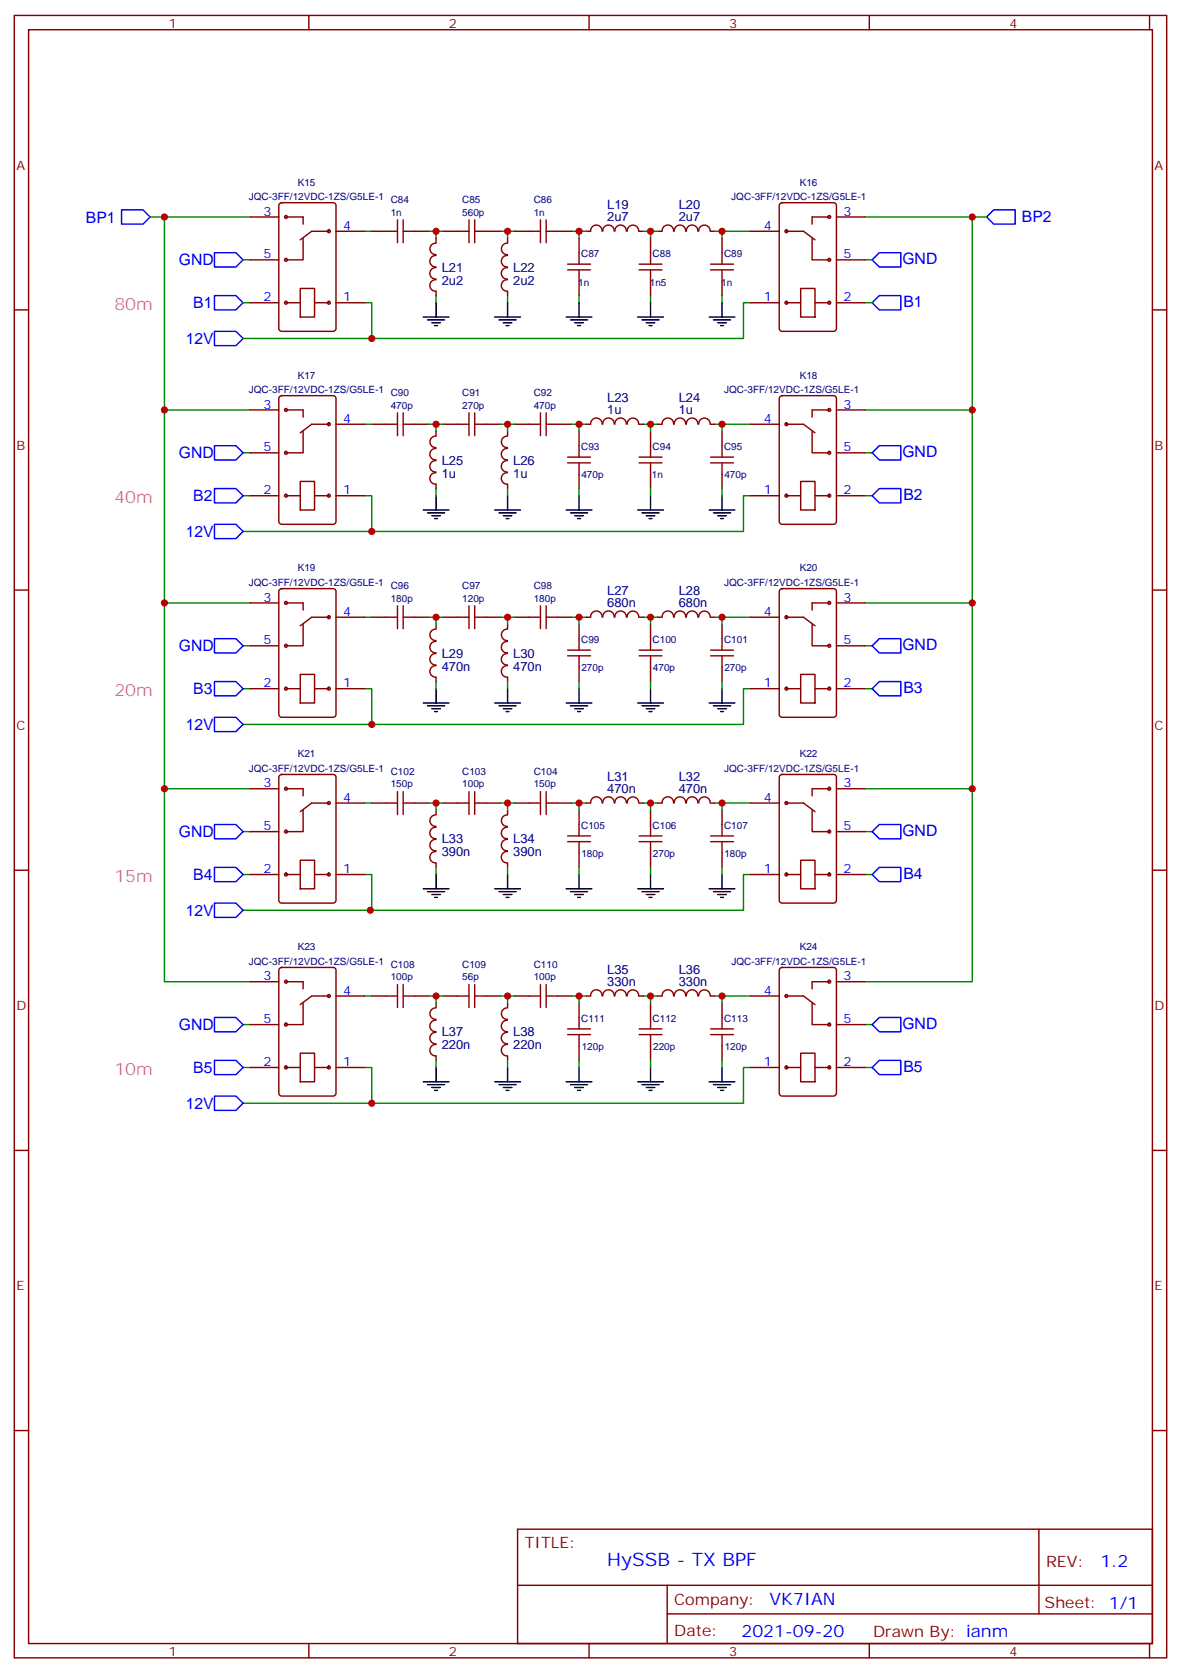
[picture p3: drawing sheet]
<svg xmlns="http://www.w3.org/2000/svg" width="291mm" height="413mm" viewBox="0 0 291 413" stroke-linecap="round" stroke-linejoin="round" font-family="sans-serif">
<g fill="none" stroke="#870000" stroke-width=".35">
<path d="M3.5 3.8h284.4v405.4h-284.4zM7.1 7.3h277.2v398.3h-277.2zM76.2 3.8v3.5M145.3 3.8v3.5M214.5 3.8v3.5M283.6 3.8v3.5M61.7 53.6h7.1M69 50.2l.5-.2h12.7a.71 .71 0 0 1 .7 .7v30.4a.76 .76 0 0 1-.7 .7h-12.7a.76 .76 0 0 1-.7-.7v-30.4zM70.6 53.6h4.2v1.7M74.8 58.8v5.3h-4.2M81.1 57.1h-4.2l-2.8 2.1M82.9 57.1h7.1"/>
<path d="M91.7 57.1h3.5M102.3 57.1h3.5M107.6 58.8v1.1M109.4 57.1h3.5M119.9 57.1h3.6M125.2 58.8v1.1M127 57.1h3.5M137.6 57.1h3.5M142.9 58.8v3.6M144.6 57.1h1.1M145.7 57.1a1.41 1.41 0 0 1 1.4-1.6 1.41 1.41 0 0 1 1.4 1.6M148.7 57.1a1.41 1.41 0 0 1 1.4-1.6 1.41 1.41 0 0 1 1.4 1.6"/>
<path d="M151.7 57.1a1.41 1.41 0 0 1 1.4-1.6 1.41 1.41 0 0 1 1.4 1.6M154.8 57.1a1.41 1.41 0 0 1 1.4-1.5 1.41 1.41 0 0 1 1.4 1.5M157.7 57.1h1M160.5 58.8v3.6M162.3 57.1h1M163.4 57.1a1.41 1.41 0 0 1 1.4-1.6 1.41 1.41 0 0 1 1.4 1.6M166.4 57.1a1.41 1.41 0 0 1 1.4-1.6 1.41 1.41 0 0 1 1.4 1.6M169.4 57.1a1.41 1.41 0 0 1 1.4-1.6 1.41 1.41 0 0 1 1.4 1.6M172.4 57.1a1.41 1.41 0 0 1 1.4-1.5 1.41 1.41 0 0 1 1.4 1.5M175.3 57.1h1.1M178.2 58.8v3.6M185.2 57.1h7.1"/>
<path d="M192.5 50.2l.5-.2h12.7a.71 .71 0 0 1 .7 .7v30.4a.76 .76 0 0 1-.7 .7h-12.7a.76 .76 0 0 1-.7-.7v-30.4zM194 57.1h4.3l2.8 2.1M200.4 58.8v5.3h4.2M204.6 53.6h-4.2v1.7M206.4 53.6h7M3.5 76.5h3.6M61.7 74.7h7.1M61.7 64.1h7.1M70.6 74.7h3.5M74.1 71.2h3.5v7h-3.5zM77.6 74.7h3.5M82.9 74.7h7.1"/>
<path d="M107.6 66.1a1.41 1.41 0 0 0-1.5 1.4 1.41 1.41 0 0 0 1.5 1.4M107.6 63.1a1.41 1.41 0 0 0-1.5 1.4 1.41 1.41 0 0 0 1.5 1.4M107.6 69a1.41 1.41 0 0 0-1.5 1.4 1.41 1.41 0 0 0 1.5 1.5M107.6 60a1.41 1.41 0 0 0-1.5 1.4 1.41 1.41 0 0 0 1.5 1.4M107.6 71.9v1.1M125.2 66.1a1.41 1.41 0 0 0-1.5 1.4 1.41 1.41 0 0 0 1.5 1.4M125.2 63.1a1.41 1.41 0 0 0-1.5 1.4 1.41 1.41 0 0 0 1.5 1.4M125.2 69a1.41 1.41 0 0 0-1.5 1.4 1.41 1.41 0 0 0 1.5 1.5M125.2 60a1.41 1.41 0 0 0-1.5 1.4 1.41 1.41 0 0 0 1.5 1.4M125.2 71.9v1.1M142.9 69.4v3.6M160.5 69.4v3.6"/>
<path d="M178.2 69.4v3.6M185.2 74.7h7.1M194 74.7h3.6M197.6 71.2h3.5v7h-3.5zM201.1 74.7h3.5M206.4 74.7h7M206.4 64.1h7M284.3 76.5h3.6M69 97.9l.5-.3h12.7a.71 .71 0 0 1 .7 .8v30.3a.76 .76 0 0 1-.7 .7h-12.7a.76 .76 0 0 1-.7-.7v-30.3zM192.5 97.9l.5-.3h12.7a.71 .71 0 0 1 .7 .8v30.3a.76 .76 0 0 1-.7 .7h-12.7a.76 .76 0 0 1-.7-.7v-30.3zM61.7 101.2h7.1M61.7 111.8h7.1"/>
<path d="M70.6 101.2h4.2v1.7M74.1 118.8h3.5v7.1h-3.5zM74.8 106.5v5.3h-4.2M81.1 104.7h-4.2l-2.8 2.1M82.9 104.7h7.1M91.7 104.7h3.5M102.3 104.7h3.5M107.6 113.7a1.41 1.41 0 0 0-1.5 1.4 1.41 1.41 0 0 0 1.5 1.4M107.6 110.7a1.41 1.41 0 0 0-1.5 1.4 1.41 1.41 0 0 0 1.5 1.4M107.6 116.7a1.41 1.41 0 0 0-1.5 1.4 1.41 1.41 0 0 0 1.5 1.4M107.6 107.6a1.41 1.41 0 0 0-1.5 1.4 1.41 1.41 0 0 0 1.5 1.5M107.6 106.5v1"/>
<path d="M107.6 119.5v1.1M109.4 104.7h3.5M119.9 104.7h3.6M125.2 113.7a1.41 1.41 0 0 0-1.5 1.4 1.41 1.41 0 0 0 1.5 1.4M125.2 110.7a1.41 1.41 0 0 0-1.5 1.4 1.41 1.41 0 0 0 1.5 1.4M125.2 116.7a1.41 1.41 0 0 0-1.5 1.4 1.41 1.41 0 0 0 1.5 1.4M125.2 107.6a1.41 1.41 0 0 0-1.5 1.4 1.41 1.41 0 0 0 1.5 1.5M125.2 106.5v1M125.2 119.5v1.1M127 104.7h3.5M137.6 104.7h3.5M142.9 106.5v3.5"/>
<path d="M142.9 117.1v3.5M144.6 104.7h1.1M145.7 104.7a1.41 1.41 0 0 1 1.4-1.5 1.41 1.41 0 0 1 1.4 1.5M148.7 104.7a1.41 1.41 0 0 1 1.4-1.5 1.41 1.41 0 0 1 1.4 1.5M151.7 104.7a1.41 1.41 0 0 1 1.4-1.5 1.41 1.41 0 0 1 1.4 1.5M154.8 104.7a1.41 1.41 0 0 1 1.4-1.5 1.41 1.41 0 0 1 1.4 1.5M157.7 104.7h1M160.5 106.5v3.5M160.5 117.1v3.5M162.3 104.7h1M163.4 104.7a1.41 1.41 0 0 1 1.4-1.5 1.41 1.41 0 0 1 1.4 1.5M166.4 104.7a1.41 1.41 0 0 1 1.4-1.5 1.41 1.41 0 0 1 1.4 1.5"/>
<path d="M169.4 104.7a1.41 1.41 0 0 1 1.4-1.5 1.41 1.41 0 0 1 1.4 1.5M172.4 104.7a1.41 1.41 0 0 1 1.4-1.5 1.41 1.41 0 0 1 1.4 1.5M175.3 104.7h1.1M178.2 106.5v3.5M178.2 117.1v3.5M185.2 104.7h7.1M194 104.7h4.3l2.8 2.1M197.6 118.8h3.5v7.1h-3.5zM200.4 106.5v5.3h4.2M204.6 101.2h-4.2v1.7M206.4 101.2h7M206.4 111.8h7"/>
<path d="M61.7 122.3h7.1M70.6 122.3h3.5M77.6 122.3h3.5M82.9 122.3h7.1M185.2 122.3h7.1M194 122.3h3.6M201.1 122.3h3.5M206.4 122.3h7M3.5 145.6h3.6M61.7 148.8h7.1M61.7 159.4h7.1M69 145.5l.5-.2h12.7a.71 .71 0 0 1 .7 .7v30.3a.76 .76 0 0 1-.7 .7h-12.7a.76 .76 0 0 1-.7-.7v-30.3z"/>
<path d="M70.6 148.8h4.2v1.8M74.8 154.1v5.3h-4.2M81.1 152.3h-4.2l-2.8 2.1M82.9 152.3h7.1M91.7 152.3h3.5M102.3 152.3h3.5M107.6 158.3a1.41 1.41 0 0 0-1.5 1.4 1.41 1.41 0 0 0 1.5 1.4M107.6 155.3a1.41 1.41 0 0 0-1.5 1.4 1.41 1.41 0 0 0 1.5 1.4M107.6 154.1v1.1M109.4 152.3h3.5M119.9 152.3h3.6M125.2 158.3a1.41 1.41 0 0 0-1.5 1.4 1.41 1.41 0 0 0 1.5 1.4"/>
<path d="M125.2 155.3a1.41 1.41 0 0 0-1.5 1.4 1.41 1.41 0 0 0 1.5 1.4M125.2 154.1v1.1M127 152.3h3.5M137.6 152.3h3.5M142.9 154.1v3.5M144.6 152.3h1.1M145.7 152.3a1.41 1.41 0 0 1 1.4-1.5 1.41 1.41 0 0 1 1.4 1.5M148.7 152.3a1.41 1.41 0 0 1 1.4-1.5 1.41 1.41 0 0 1 1.4 1.5M151.7 152.3a1.41 1.41 0 0 1 1.4-1.5 1.41 1.41 0 0 1 1.4 1.5M154.8 152.3a1.41 1.41 0 0 1 1.4-1.5 1.41 1.41 0 0 1 1.4 1.5M157.7 152.3h1M160.5 154.1v3.5"/>
<path d="M162.3 152.3h1M163.4 152.3a1.41 1.41 0 0 1 1.4-1.5 1.41 1.41 0 0 1 1.4 1.5M166.4 152.3a1.41 1.41 0 0 1 1.4-1.5 1.41 1.41 0 0 1 1.4 1.5M169.4 152.3a1.41 1.41 0 0 1 1.4-1.5 1.41 1.41 0 0 1 1.4 1.5M172.4 152.3a1.41 1.41 0 0 1 1.4-1.5 1.41 1.41 0 0 1 1.4 1.5M175.3 152.3h1.1M178.2 154.1v3.5M185.2 152.3h7.1M192.5 145.5l.5-.2h12.7a.71 .71 0 0 1 .7 .7v30.3a.76 .76 0 0 1-.7 .7h-12.7a.76 .76 0 0 1-.7-.7v-30.3zM194 152.3h4.3l2.8 2.1M200.4 154.1v5.3h4.2M204.6 148.8h-4.2v1.8"/>
<path d="M206.4 148.8h7M206.4 159.4h7M284.3 145.6h3.6M61.7 170h7.1M70.6 170h3.5M74.1 166.4h3.5v7.1h-3.5zM77.6 170h3.5M82.9 170h7.1M107.6 161.3a1.41 1.41 0 0 0-1.5 1.4 1.41 1.41 0 0 0 1.5 1.4M107.6 164.3a1.41 1.41 0 0 0-1.5 1.4 1.41 1.41 0 0 0 1.5 1.4M107.6 167.1v1.1M125.2 161.3a1.41 1.41 0 0 0-1.5 1.4 1.41 1.41 0 0 0 1.5 1.4"/>
<path d="M125.2 164.3a1.41 1.41 0 0 0-1.5 1.4 1.41 1.41 0 0 0 1.5 1.4M125.2 167.1v1.1M142.9 164.7v3.5M160.5 164.7v3.5M178.2 164.7v3.5M185.2 170h7.1M194 170h3.6M197.6 166.4h3.5v7.1h-3.5zM201.1 170h3.5M206.4 170h7M61.7 194.7h7.1M69 191.3l.5-.2h12.7a.71 .71 0 0 1 .7 .7v30.4a.76 .76 0 0 1-.7 .7h-12.7a.76 .76 0 0 1-.7-.7v-30.4z"/>
<path d="M70.6 194.7h4.2v1.7M74.8 200v5.2h-4.2M81.1 198.2h-4.2l-2.8 2.1M82.9 198.2h7.1M91.7 198.2h3.5M102.3 198.2h3.5M107.6 200v1M109.4 198.2h3.5M119.9 198.2h3.6M125.2 200v1M127 198.2h3.5M137.6 198.2h3.5"/>
<path d="M142.9 200v3.5M144.6 198.2h1.1M145.7 198.2a1.41 1.41 0 0 1 1.4-1.5 1.41 1.41 0 0 1 1.4 1.5M148.7 198.2a1.41 1.41 0 0 1 1.4-1.5 1.41 1.41 0 0 1 1.4 1.5M151.7 198.2a1.41 1.41 0 0 1 1.4-1.5 1.41 1.41 0 0 1 1.4 1.5M154.8 198.2a1.41 1.41 0 0 1 1.4-1.5 1.41 1.41 0 0 1 1.4 1.5M157.7 198.2h1M160.5 200v3.5M162.3 198.2h1M163.4 198.2a1.41 1.41 0 0 1 1.4-1.5 1.41 1.41 0 0 1 1.4 1.5M166.4 198.2a1.41 1.41 0 0 1 1.4-1.5 1.41 1.41 0 0 1 1.4 1.5M169.4 198.2a1.41 1.41 0 0 1 1.4-1.5 1.41 1.41 0 0 1 1.4 1.5"/>
<path d="M172.4 198.2a1.41 1.41 0 0 1 1.4-1.5 1.41 1.41 0 0 1 1.4 1.5M175.3 198.2h1.1M178.2 200v3.5M185.2 198.2h7.1M192.5 191.3l.5-.2h12.7a.71 .71 0 0 1 .7 .7v30.4a.76 .76 0 0 1-.7 .7h-12.7a.76 .76 0 0 1-.7-.7v-30.4zM194 198.2h4.3l2.8 2.1M200.4 200v5.2h4.2M204.6 194.7h-4.2v1.7M206.4 194.7h7M3.5 214.8h3.6M61.7 215.8h7.1M61.7 205.2h7.1"/>
<path d="M70.6 215.8h3.5M74.1 212.3h3.5v7.1h-3.5zM77.6 215.8h3.5M82.9 215.8h7.1M107.6 207.2a1.41 1.41 0 0 0-1.5 1.4 1.41 1.41 0 0 0 1.5 1.4M107.6 204.2a1.41 1.41 0 0 0-1.5 1.4 1.41 1.41 0 0 0 1.5 1.4M107.6 210.2a1.41 1.41 0 0 0-1.5 1.4 1.41 1.41 0 0 0 1.5 1.4v1.1M107.6 201.1a1.41 1.41 0 0 0-1.5 1.4 1.41 1.41 0 0 0 1.5 1.4M125.2 207.2a1.41 1.41 0 0 0-1.5 1.4 1.41 1.41 0 0 0 1.5 1.4M125.2 204.2a1.41 1.41 0 0 0-1.5 1.4 1.41 1.41 0 0 0 1.5 1.4M125.2 210.2a1.41 1.41 0 0 0-1.5 1.4 1.41 1.41 0 0 0 1.5 1.4v1.1M125.2 201.1a1.41 1.41 0 0 0-1.5 1.4 1.41 1.41 0 0 0 1.5 1.4"/>
<path d="M142.9 210.5v3.6M160.5 210.5v3.6M178.2 210.5v3.6M185.2 215.8h7.1M194 215.8h3.6M197.6 212.3h3.5v7.1h-3.5zM201.1 215.8h3.5M206.4 215.8h7M206.4 205.2h7M284.3 214.8h3.6M69 239l.5-.2h12.7a.71 .71 0 0 1 .7 .7v30.3a.76 .76 0 0 1-.7 .7h-12.7a.76 .76 0 0 1-.7-.7v-30.3zM192.5 239l.5-.2h12.7a.71 .71 0 0 1 .7 .7v30.3a.76 .76 0 0 1-.7 .7h-12.7a.76 .76 0 0 1-.7-.7v-30.3z"/>
<path d="M61.7 242.3h7.1M61.7 252.9h7.1M70.6 242.3h4.2v1.8M74.1 259.9h3.5v7.1h-3.5zM74.8 247.6v5.3h-4.2M81.1 245.8h-4.2l-2.8 2.1M82.9 245.8h7.1M91.7 245.8h3.5M102.3 245.8h3.5M107.6 254.8a1.41 1.41 0 0 0-1.5 1.4 1.41 1.41 0 0 0 1.5 1.4M107.6 251.8a1.41 1.41 0 0 0-1.5 1.4 1.41 1.41 0 0 0 1.5 1.4M107.6 257.8a1.41 1.41 0 0 0-1.5 1.4 1.41 1.41 0 0 0 1.5 1.4v1.1"/>
<path d="M107.6 248.8a1.41 1.41 0 0 0-1.5 1.4 1.41 1.41 0 0 0 1.5 1.4M107.6 247.6v1M109.4 245.8h3.5M119.9 245.8h3.6M125.2 254.8a1.41 1.41 0 0 0-1.5 1.4 1.41 1.41 0 0 0 1.5 1.4M125.2 251.8a1.41 1.41 0 0 0-1.5 1.4 1.41 1.41 0 0 0 1.5 1.4M125.2 257.8a1.41 1.41 0 0 0-1.5 1.4 1.41 1.41 0 0 0 1.5 1.4v1.1M125.2 248.8a1.41 1.41 0 0 0-1.5 1.4 1.41 1.41 0 0 0 1.5 1.4M125.2 247.6v1M127 245.8h3.5M137.6 245.8h3.5M142.9 247.6v3.5"/>
<path d="M142.9 258.2v3.5M144.6 245.8h1.1M145.7 245.8a1.41 1.41 0 0 1 1.4-1.5 1.41 1.41 0 0 1 1.4 1.5M148.7 245.8a1.41 1.41 0 0 1 1.4-1.5 1.41 1.41 0 0 1 1.4 1.5M151.7 245.8a1.41 1.41 0 0 1 1.4-1.5 1.41 1.41 0 0 1 1.4 1.5M154.8 245.8a1.41 1.41 0 0 1 1.4-1.5 1.41 1.41 0 0 1 1.4 1.5M157.7 245.8h1M160.5 247.6v3.5M160.5 258.2v3.5M162.3 245.8h1M163.4 245.8a1.41 1.41 0 0 1 1.4-1.5 1.41 1.41 0 0 1 1.4 1.5M166.4 245.8a1.41 1.41 0 0 1 1.4-1.5 1.41 1.41 0 0 1 1.4 1.5"/>
<path d="M169.4 245.8a1.41 1.41 0 0 1 1.4-1.5 1.41 1.41 0 0 1 1.4 1.5M172.4 245.8a1.41 1.41 0 0 1 1.4-1.5 1.41 1.41 0 0 1 1.4 1.5M175.3 245.8h1.1M178.2 247.6v3.5M178.2 258.2v3.5M185.2 245.8h7.1M194 245.8h4.3l2.8 2.1M197.6 259.9h3.5v7.1h-3.5zM200.4 247.6v5.3h4.2M204.6 242.3h-4.2v1.8M206.4 242.3h7M206.4 252.9h7"/>
<path d="M61.7 263.5h7.1M70.6 263.5h3.5M77.6 263.5h3.5M82.9 263.5h7.1M185.2 263.5h7.1M194 263.5h3.6M201.1 263.5h3.5M206.4 263.5h7M3.5 283.9h3.6M284.3 283.9h3.6M3.5 353.1h3.6M284.3 353.1h3.6"/>
<path d="M127.7 377.4h156.6v28.2h-156.6zM256.3 377.4v20.9M127.7 391.2h156.5M164.6 398.3h119.6M164.6 391.2v14.2M76.2 405.6v3.6M145.3 405.6v3.6M214.5 405.6v3.6M283.6 405.6v3.6"/>
<circle cx="70.6" cy="53.6" r=".35"/>
<circle cx="81.1" cy="57.1" r=".35"/>
<circle cx="194" cy="57.1" r=".35"/>
<circle cx="204.6" cy="53.6" r=".35"/>
<circle cx="70.6" cy="64.1" r=".35"/>
<circle cx="70.6" cy="74.7" r=".35"/>
<circle cx="81.1" cy="74.7" r=".35"/>
<circle cx="194" cy="74.7" r=".35"/>
<circle cx="204.6" cy="64.1" r=".35"/>
<circle cx="204.6" cy="74.7" r=".35"/>
<circle cx="70.6" cy="101.2" r=".35"/>
<circle cx="70.6" cy="111.8" r=".35"/>
<circle cx="81.1" cy="104.7" r=".35"/>
<circle cx="194" cy="104.7" r=".35"/>
<circle cx="204.6" cy="111.8" r=".35"/>
<circle cx="204.6" cy="101.2" r=".35"/>
<circle cx="70.6" cy="122.3" r=".35"/>
<circle cx="81.1" cy="122.3" r=".35"/>
<circle cx="194" cy="122.3" r=".35"/>
<circle cx="204.6" cy="122.3" r=".35"/>
<circle cx="70.6" cy="148.8" r=".35"/>
<circle cx="70.6" cy="159.4" r=".35"/>
<circle cx="81.1" cy="152.3" r=".35"/>
<circle cx="194" cy="152.3" r=".35"/>
<circle cx="204.6" cy="148.8" r=".35"/>
<circle cx="204.6" cy="159.4" r=".35"/>
<circle cx="70.6" cy="170" r=".35"/>
<circle cx="81.1" cy="170" r=".35"/>
<circle cx="194" cy="170" r=".35"/>
<circle cx="204.6" cy="170" r=".35"/>
<circle cx="70.6" cy="194.7" r=".35"/>
<circle cx="81.1" cy="198.2" r=".35"/>
<circle cx="194" cy="198.2" r=".35"/>
<circle cx="204.6" cy="194.7" r=".35"/>
<circle cx="70.6" cy="205.2" r=".35"/>
<circle cx="70.6" cy="215.8" r=".35"/>
<circle cx="81.1" cy="215.8" r=".35"/>
<circle cx="194" cy="215.8" r=".35"/>
<circle cx="204.6" cy="215.8" r=".35"/>
<circle cx="204.6" cy="205.2" r=".35"/>
<circle cx="70.6" cy="242.3" r=".35"/>
<circle cx="70.6" cy="252.9" r=".35"/>
<circle cx="81.1" cy="245.8" r=".35"/>
<circle cx="194" cy="245.8" r=".35"/>
<circle cx="204.6" cy="252.9" r=".35"/>
<circle cx="204.6" cy="242.3" r=".35"/>
<circle cx="70.6" cy="263.5" r=".35"/>
<circle cx="81.1" cy="263.5" r=".35"/>
<circle cx="194" cy="263.5" r=".35"/>
<circle cx="204.6" cy="263.5" r=".35"/>
</g>
<g fill="none" stroke="#008700" stroke-width=".35">
<path d="M37 53.6h24.7M40.6 53.6v188.7h21.1M90 57.1h1.7M105.8 57.1h1.8v1.7M107.6 57.1h1.8M123.5 57.1h1.7v1.7M125.2 57.1h1.8M141.1 57.1h1.8M144.6 57.1h-1.7v1.7M158.7 57.1h1.8M162.3 57.1h-1.8v1.7M176.4 57.1h1.8v1.7"/>
<path d="M178.2 57.1h7M213.4 53.6h30M239.9 53.6v47.6h-26.5M60 64.1h1.7M60 74.7h1.7M90 74.7h1.7v8.8h-31.7M107.6 73v1.7M125.2 73v1.7M142.9 73v1.7M160.5 73v1.7M178.2 73v1.7M185.2 74.7h-1.8v8.8h-91.7"/>
<path d="M213.4 64.1h1.8M213.4 74.7h1.8M40.6 101.2h21.1M60 111.8h1.7M90 104.7h1.7M105.8 104.7h1.8v1.8M107.6 104.7h1.8M123.5 104.7h1.7v1.8M125.2 104.7h1.8M141.1 104.7h1.8M144.6 104.7h-1.7v1.8M158.7 104.7h1.8"/>
<path d="M162.3 104.7h-1.8v1.8M176.4 104.7h1.8v1.8M178.2 104.7h7M213.4 111.8h1.8M239.9 101.2v141.1h-26.5M60 122.3h1.7M90 122.3h1.7v8.9h-31.7M107.6 120.6v1.7M125.2 120.6v1.7M142.9 120.6v1.7M160.5 120.6v1.7M178.2 120.6v1.7"/>
<path d="M185.2 122.3h-1.8v8.9h-91.7M213.4 122.3h1.8M40.6 148.8h21.1M60 159.4h1.7M90 152.3h1.7M105.8 152.3h1.8v1.8M107.6 152.3h1.8M123.5 152.3h1.7v1.8M125.2 152.3h1.8M141.1 152.3h1.8M144.6 152.3h-1.7v1.8M158.7 152.3h1.8"/>
<path d="M162.3 152.3h-1.8v1.8M176.4 152.3h1.8v1.8M178.2 152.3h7M213.4 159.4h1.8M213.4 148.8h26.5M60 170h1.7M90 170h1.7v8.8h-31.7M107.6 168.2v1.8M125.2 168.2v1.8M142.9 168.2v1.8M160.5 168.2v1.8M178.2 168.2v1.8"/>
<path d="M185.2 170h-1.8v8.8h-91.7M213.4 170h1.8M40.6 194.7h21.1M90 198.2h1.7M105.8 198.2h1.8v1.8M107.6 198.2h1.8M123.5 198.2h1.7v1.8M125.2 198.2h1.8M141.1 198.2h1.8M144.6 198.2h-1.7v1.8M158.7 198.2h1.8M162.3 198.2h-1.8v1.8"/>
<path d="M176.4 198.2h1.8v1.8M178.2 198.2h7M213.4 194.7h26.5M60 205.2h1.7M60 215.8h1.7M90 215.8h1.7v8.8h-31.7M107.6 214.1v1.7M125.2 214.1v1.7M142.9 214.1v1.7M160.5 214.1v1.7M178.2 214.1v1.7M185.2 215.8h-1.8v8.8h-92"/>
<path d="M213.4 205.2h1.8M213.4 215.8h1.8M60 252.9h1.7M90 245.8h1.7M105.8 245.8h1.8v1.8M107.6 245.8h1.8M123.5 245.8h1.7v1.8M125.2 245.8h1.8M141.1 245.8h1.8M144.6 245.8h-1.7v1.8M158.7 245.8h1.8M162.3 245.8h-1.8v1.8"/>
<path d="M176.4 245.8h1.8v1.8M178.2 245.8h7M213.4 252.9h1.8M60 263.5h1.7M90 263.5h1.7v8.8h-31.7M107.6 261.7v1.8M125.2 261.7v1.8M142.9 261.7v1.8M160.5 261.7v1.8M178.2 261.7v1.8M185.2 263.5h-1.8v8.8h-91.7M213.4 263.5h1.8"/>
</g>
<g fill="none" stroke="#00f" stroke-width=".35">
<path d="M30 51.8h5.3l1.7 1.8-1.7 1.7h-5.3zM243.4 53.6l1.8-1.8h5.3v3.5h-5.3zM52.9 73h5.3l1.8 1.7-1.8 1.8h-5.3zM52.9 62.4h5.3l1.8 1.7-1.8 1.8h-5.3zM215.2 74.7l1.8-1.7h5.2v3.5h-5.2zM217 62.4h5.2v3.5h-5.2l-1.8-1.8zM52.9 81.8h5.3l1.8 1.7-1.8 1.8h-5.3zM52.9 110h5.3l1.8 1.8-1.8 1.7h-5.3zM217 110h5.2v3.5h-5.2l-1.8-1.7zM52.9 120.6h5.3l1.8 1.7-1.8 1.8h-5.3zM52.9 129.4h5.3l1.8 1.8-1.8 1.7h-5.3zM215.2 122.3l1.8-1.7h5.2v3.5h-5.2z"/>
<path d="M52.9 157.6h5.3l1.8 1.8-1.8 1.7h-5.3zM215.2 159.4l1.8-1.8h5.2v3.5h-5.2zM52.9 168.2h5.3l1.8 1.8-1.8 1.7h-5.3zM52.9 177h5.3l1.8 1.8-1.8 1.8h-5.3zM215.2 170l1.8-1.8h5.2v3.5h-5.2zM52.9 203.5h5.3l1.8 1.7-1.8 1.8h-5.3zM52.9 214.1h5.3l1.8 1.7-1.8 1.8h-5.3zM215.2 215.8l1.8-1.7h5.2v3.5h-5.2zM215.2 205.2l1.8-1.7h5.2v3.5h-5.2zM52.9 222.9h5.3l1.8 1.7-1.8 1.8h-5.3zM52.9 251.1h5.3l1.8 1.8-1.8 1.7h-5.3zM215.2 252.9l1.8-1.8h5.2v3.5h-5.2z"/>
<path d="M52.9 261.7h5.3l1.8 1.8-1.8 1.7h-5.3zM52.9 270.5h5.3l1.8 1.8-1.8 1.7h-5.3zM217 261.7h5.2v3.5h-5.2l-1.8-1.7z"/>
</g>
<g fill="none" stroke="#a10000" stroke-width=".35">
<path d="M95.2 57.1h2.9M98.1 54.3v5.6M99.5 54.3v5.6M99.5 57.1h2.8M112.9 57.1h2.8M115.7 54.3v5.6M117.1 54.3v5.6M117.1 57.1h2.8M130.5 57.1h2.8M133.3 54.3v5.6M134.8 54.3v5.6M134.8 57.1h2.8"/>
<path d="M140.1 66.6h5.6M140.1 65.2h5.6M142.9 62.4v2.8M142.9 66.6v2.8M157.7 66.6h5.6M157.7 65.2h5.6M160.5 62.4v2.8M160.5 66.6v2.8M175.3 66.6h5.7M175.3 65.2h5.7M178.2 62.4v2.8M178.2 66.6v2.8"/>
<path d="M95.2 104.7h2.9M98.1 101.9v5.6M99.5 101.9v5.6M99.5 104.7h2.8M112.9 104.7h2.8M115.7 101.9v5.6M117.1 101.9v5.6M117.1 104.7h2.8M130.5 104.7h2.8M133.3 101.9v5.6M134.8 101.9v5.6M134.8 104.7h2.8"/>
<path d="M140.1 114.2h5.6M140.1 112.8h5.6M142.9 110v2.8M142.9 114.2v2.9M157.7 114.2h5.6M157.7 112.8h5.6M160.5 110v2.8M160.5 114.2v2.9M175.3 114.2h5.7M175.3 112.8h5.7M178.2 110v2.8M178.2 114.2v2.9"/>
<path d="M95.2 152.3h2.9M98.1 149.5v5.7M99.5 149.5v5.7M99.5 152.3h2.8M112.9 152.3h2.8M115.7 149.5v5.7M117.1 149.5v5.7M117.1 152.3h2.8M130.5 152.3h2.8M133.3 149.5v5.7M134.8 149.5v5.7M134.8 152.3h2.8"/>
<path d="M142.9 157.6v2.8M160.5 157.6v2.8M178.2 157.6v2.8M140.1 161.9h5.6M140.1 160.4h5.6M142.9 161.9v2.8M157.7 161.9h5.6M157.7 160.4h5.6M160.5 161.9v2.8M175.3 161.9h5.7M175.3 160.4h5.7M178.2 161.9v2.8"/>
<path d="M95.2 198.2h2.9M98.1 195.4v5.6M99.5 195.4v5.6M99.5 198.2h2.8M112.9 198.2h2.8M115.7 195.4v5.6M117.1 195.4v5.6M117.1 198.2h2.8M130.5 198.2h2.8M133.3 195.4v5.6M134.8 195.4v5.6M134.8 198.2h2.8"/>
<path d="M140.1 207.7h5.6M140.1 206.3h5.6M142.9 203.5v2.8M142.9 207.7v2.8M157.7 207.7h5.6M157.7 206.3h5.6M160.5 203.5v2.8M160.5 207.7v2.8M175.3 207.7h5.7M175.3 206.3h5.7M178.2 203.5v2.8M178.2 207.7v2.8"/>
<path d="M95.2 245.8h2.9M98.1 243v5.6M99.5 245.8h2.8M99.5 243v5.6M112.9 245.8h2.8M115.7 243v5.6M117.1 245.8h2.8M117.1 243v5.6M130.5 245.8h2.8M133.3 243v5.6M134.8 243v5.6M134.8 245.8h2.8"/>
<path d="M140.1 255.3h5.6M140.1 253.9h5.6M142.9 251.1v2.8M142.9 255.3v2.9M157.7 255.3h5.6M157.7 253.9h5.6M160.5 251.1v2.8M160.5 255.3v2.9M175.3 255.3h5.7M175.3 253.9h5.7M178.2 251.1v2.8M178.2 255.3v2.9"/>
</g>
<g fill="none" stroke="#000" stroke-width=".35">
<path d="M104.4 78.2h6.4M105.5 79h4.2M106.5 79.7h2.2M107.6 74.7v3.5M122.1 78.2h6.3M123.1 79h4.3M124.2 79.7h2.1M125.2 74.7v3.5M139.7 78.2h6.3M140.8 79h4.2M141.8 79.7h2.1M142.9 74.7v3.5"/>
<path d="M157.3 78.2h6.4M158.4 79h4.2M159.5 79.7h2.1M160.5 74.7v3.5M175 78.2h6.3M176 79h4.3M177.1 79.7h2.1M178.2 74.7v3.5M107.2 80.4h.7M124.9 80.4h.7M142.5 80.4h.7M160.2 80.4h.7"/>
<path d="M177.8 80.4h.7M104.4 125.9h6.4M105.5 126.6h4.2M106.5 127.3h2.2M107.2 128h.7M107.6 122.3v3.6M122.1 125.9h6.3M123.1 126.6h4.3M124.2 127.3h2.1M124.9 128h.7M125.2 122.3v3.6M139.7 125.9h6.3"/>
<path d="M140.8 126.6h4.2M141.8 127.3h2.1M142.5 128h.7M142.9 122.3v3.6M157.3 125.9h6.4M158.4 126.6h4.2M159.5 127.3h2.1M160.2 128h.7M160.5 122.3v3.6M175 125.9h6.3M176 126.6h4.3M177.1 127.3h2.1"/>
<path d="M177.8 128h.7M178.2 122.3v3.6M104.4 173.5h6.4M105.5 174.2h4.2M106.5 174.9h2.2M107.2 175.6h.7M107.6 170v3.5M122.1 173.5h6.3M123.1 174.2h4.3M124.2 174.9h2.1M124.9 175.6h.7M125.2 170v3.5"/>
<path d="M139.7 173.5h6.3M140.8 174.2h4.2M141.8 174.9h2.1M142.5 175.6h.7M142.9 170v3.5M157.3 173.5h6.4M158.4 174.2h4.2M159.5 174.9h2.1M160.2 175.6h.7M160.5 170v3.5M175 173.5h6.3M176 174.2h4.3"/>
<path d="M177.1 174.9h2.1M177.8 175.6h.7M178.2 170v3.5M104.4 219.4h6.4M107.6 215.8v3.6M122.1 219.4h6.3M125.2 215.8v3.6M139.7 219.4h6.3M142.9 215.8v3.6M157.3 219.4h6.4M160.5 215.8v3.6M175 219.4h6.3"/>
<path d="M178.2 215.8v3.6M105.5 220.1h4.2M106.5 220.8h2.2M107.2 221.5h.7M123.1 220.1h4.3M124.2 220.8h2.1M124.9 221.5h.7M140.8 220.1h4.2M141.8 220.8h2.1M142.5 221.5h.7M158.4 220.1h4.2M159.5 220.8h2.1"/>
<path d="M160.2 221.5h.7M176 220.1h4.3M177.1 220.8h2.1M177.8 221.5h.7M104.4 267h6.4M105.5 267.7h4.2M106.5 268.4h2.2M107.2 269.1h.7M107.6 263.5v3.5M122.1 267h6.3M123.1 267.7h4.3M124.2 268.4h2.1"/>
<path d="M124.9 269.1h.7M125.2 263.5v3.5M139.7 267h6.3M140.8 267.7h4.2M141.8 268.4h2.1M142.5 269.1h.7M142.9 263.5v3.5M157.3 267h6.4M158.4 267.7h4.2M159.5 268.4h2.1M160.2 269.1h.7M160.5 263.5v3.5"/>
<path d="M175 267h6.3M176 267.7h4.3M177.1 268.4h2.1M177.8 269.1h.7M178.2 263.5v3.5"/>
</g>
<g fill="#c00">
<circle cx="91.7" cy="272.3" r=".88"/>
<circle cx="91.4" cy="224.6" r=".88"/>
<circle cx="91.7" cy="178.8" r=".88"/>
<circle cx="91.7" cy="131.2" r=".88"/>
<circle cx="91.7" cy="83.5" r=".88"/>
<circle cx="178.2" cy="245.8" r=".88"/>
<circle cx="160.5" cy="245.8" r=".88"/>
<circle cx="107.6" cy="245.8" r=".88"/>
<circle cx="125.2" cy="245.8" r=".88"/>
<circle cx="142.9" cy="245.8" r=".88"/>
<circle cx="178.2" cy="198.2" r=".88"/>
<circle cx="160.5" cy="198.2" r=".88"/>
<circle cx="107.6" cy="198.2" r=".88"/>
<circle cx="125.2" cy="198.2" r=".88"/>
<circle cx="142.9" cy="198.2" r=".88"/>
<circle cx="178.2" cy="152.3" r=".88"/>
<circle cx="160.5" cy="152.3" r=".88"/>
<circle cx="107.6" cy="152.3" r=".88"/>
<circle cx="125.2" cy="152.3" r=".88"/>
<circle cx="142.9" cy="152.3" r=".88"/>
<circle cx="178.2" cy="104.7" r=".88"/>
<circle cx="160.5" cy="104.7" r=".88"/>
<circle cx="107.6" cy="104.7" r=".88"/>
<circle cx="125.2" cy="104.7" r=".88"/>
<circle cx="142.9" cy="104.7" r=".88"/>
<circle cx="142.9" cy="57.1" r=".88"/>
<circle cx="125.2" cy="57.1" r=".88"/>
<circle cx="107.6" cy="57.1" r=".88"/>
<circle cx="160.5" cy="57.1" r=".88"/>
<circle cx="178.2" cy="57.1" r=".88"/>
<circle cx="239.9" cy="53.6" r=".88"/>
<circle cx="239.9" cy="101.2" r=".88"/>
<circle cx="239.9" cy="148.8" r=".88"/>
<circle cx="239.9" cy="194.7" r=".88"/>
<circle cx="40.6" cy="53.6" r=".88"/>
<circle cx="40.6" cy="194.7" r=".88"/>
<circle cx="40.6" cy="148.8" r=".88"/>
<circle cx="40.6" cy="101.2" r=".88"/>
</g>
<text font-size="4.6" fill="#00f" x="149.8" y="386.4">HySSB - TX BPF</text>
<g font-size="4.2" fill="#f0f">
<text x="28.2" y="76.5">80m</text>
<text x="28.2" y="124.1">40m</text>
<text x="28.2" y="171.7">20m</text>
<text x="28.2" y="217.6">15m</text>
<text x="28.2" y="265.2">10m</text>
</g>
<g font-size="4.2" fill="#00f">
<text x="271.5" y="386.7">1.2</text>
<text x="189.9" y="396.2">VK7IAN</text>
<text x="183" y="404">2021-09-20</text>
</g>
<g font-size="3.9" fill="#00f">
<text x="21.2" y="54.9">BP1</text>
<text x="252.1" y="54.8">BP2</text>
<text x="44.1" y="65.5">GND</text>
<text x="222.7" y="65.2">GND</text>
<text x="47.7" y="76.1">B1</text>
<text x="222.9" y="75.8">B1</text>
<text x="45.9" y="85">12V</text>
<text x="44.1" y="113.1">GND</text>
<text x="222.7" y="112.8">GND</text>
<text x="47.7" y="123.7">B2</text>
<text x="222.9" y="123.4">B2</text>
<text x="45.9" y="132.6">12V</text>
<text x="44.1" y="160.8">GND</text>
<text x="222.7" y="160.5">GND</text>
<text x="47.7" y="171.4">B3</text>
<text x="222.9" y="171">B3</text>
<text x="45.9" y="180.2">12V</text>
<text x="44.1" y="206.6">GND</text>
<text x="222.7" y="206.3">GND</text>
<text x="47.7" y="217.2">B4</text>
<text x="222.9" y="216.9">B4</text>
<text x="45.9" y="226.1">12V</text>
<text x="44.1" y="254.3">GND</text>
<text x="222.7" y="254">GND</text>
<text x="47.7" y="264.8">B5</text>
<text x="222.9" y="264.5">B5</text>
<text x="45.9" y="273.7">12V</text>
</g>
<g font-size="3.9" fill="#800">
<text x="129.5" y="382">TITLE:</text>
<text x="258.1" y="386.7">REV:</text>
<text x="166.4" y="396.2">Company:</text>
<text x="257.7" y="396.8">Sheet: 1/1</text>
<text x="166.4" y="403.9">Date:</text>
<text x="215.4" y="403.9">Drawn By: ianm</text>
</g>
<g font-size="3.2" fill="#800">
<text x="41.6" y="6.8">1</text>
<text x="110.8" y="6.8">2</text>
<text x="179.9" y="6.8">3</text>
<text x="249.1" y="6.8">4</text>
<text x="4.1" y="41.9">A</text>
<text x="284.9" y="41.9">A</text>
<text x="4.1" y="111.1">B</text>
<text x="284.9" y="111.1">B</text>
<text x="4.1" y="180.2">C</text>
<text x="284.9" y="180.2">C</text>
<text x="4.1" y="249.3">D</text>
<text x="284.9" y="249.3">D</text>
<text x="4.1" y="318.5">E</text>
<text x="284.9" y="318.5">E</text>
<text x="41.6" y="408.6">1</text>
<text x="110.8" y="408.6">2</text>
<text x="179.9" y="408.6">3</text>
<text x="249.1" y="408.6">4</text>
</g>
<g font-size="3.2" fill="#00f">
<text x="65" y="53.2">3</text>
<text x="208.1" y="53.2">3</text>
<text x="84.7" y="56.7">4</text>
<text x="188.5" y="56.7">4</text>
<text x="65" y="63.8">5</text>
<text x="208.1" y="63.8">5</text>
<text x="65" y="74.4">2</text>
<text x="84.7" y="74.4">1</text>
<text x="188.5" y="74.4">1</text>
<text x="208.1" y="74.4">2</text>
<text x="65" y="100.8">3</text>
<text x="208.1" y="100.8">3</text>
<text x="84.7" y="104.4">4</text>
<text x="188.5" y="104.4">4</text>
<text x="65" y="111.4">5</text>
<text x="208.1" y="111.4">5</text>
<text x="65" y="122">2</text>
<text x="84.7" y="122">1</text>
<text x="188.5" y="122">1</text>
<text x="208.1" y="122">2</text>
<text x="65" y="148.4">3</text>
<text x="208.1" y="148.4">3</text>
<text x="84.7" y="152">4</text>
<text x="188.5" y="152">4</text>
<text x="65" y="159">5</text>
<text x="208.1" y="159">5</text>
<text x="65" y="169.6">2</text>
<text x="84.7" y="169.6">1</text>
<text x="188.5" y="169.6">1</text>
<text x="208.1" y="169.6">2</text>
<text x="65" y="194.3">3</text>
<text x="84.7" y="197.8">4</text>
<text x="188.5" y="197.8">4</text>
<text x="208.1" y="194.3">3</text>
<text x="65" y="204.9">5</text>
<text x="208.1" y="204.9">5</text>
<text x="65" y="215.5">2</text>
<text x="84.7" y="215.5">1</text>
<text x="188.5" y="215.5">1</text>
<text x="208.1" y="215.5">2</text>
<text x="65" y="241.9">3</text>
<text x="84.7" y="245.5">4</text>
<text x="188.5" y="245.5">4</text>
<text x="208.1" y="241.9">3</text>
<text x="65" y="252.5">5</text>
<text x="208.1" y="252.5">5</text>
<text x="65" y="263.1">2</text>
<text x="84.7" y="263.1">1</text>
<text x="188.5" y="263.1">1</text>
<text x="208.1" y="263.1">2</text>
</g>
<g font-size="3.2" fill="#000080">
<text x="149.8" y="51.5">L19</text>
<text x="167.5" y="51.5">L20</text>
<text x="149.8" y="54.5">2u7</text>
<text x="167.5" y="54.5">2u7</text>
<text x="109" y="70.2">2u2</text>
<text x="109" y="67">L21</text>
<text x="126.6" y="70.2">2u2</text>
<text x="126.6" y="67">L22</text>
<text x="149.8" y="99.2">L23</text>
<text x="167.5" y="99.2">L24</text>
<text x="149.8" y="102.1">1u</text>
<text x="167.5" y="102.1">1u</text>
<text x="109" y="117.9">1u</text>
<text x="109" y="114.7">L25</text>
<text x="126.6" y="117.9">1u</text>
<text x="126.6" y="114.7">L26</text>
<text x="149.8" y="149.7">680n</text>
<text x="149.8" y="146.8">L27</text>
<text x="167.5" y="149.7">680n</text>
<text x="167.5" y="146.8">L28</text>
<text x="109" y="165.5">470n</text>
<text x="109" y="162.3">L29</text>
<text x="126.6" y="165.5">470n</text>
<text x="126.6" y="162.3">L30</text>
<text x="149.8" y="195.6">470n</text>
<text x="149.8" y="192.7">L31</text>
<text x="167.5" y="195.6">470n</text>
<text x="167.5" y="192.7">L32</text>
<text x="109" y="208.2">L33</text>
<text x="126.6" y="208.2">L34</text>
<text x="109" y="211.3">390n</text>
<text x="126.6" y="211.3">390n</text>
<text x="149.8" y="243.2">330n</text>
<text x="149.8" y="240.3">L35</text>
<text x="167.5" y="243.2">330n</text>
<text x="167.5" y="240.3">L36</text>
<text x="109" y="255.8">L37</text>
<text x="126.6" y="255.8">L38</text>
<text x="109" y="259">220n</text>
<text x="126.6" y="259">220n</text>
</g>
<g font-size="2.5" fill="#000080">
<text x="73.5" y="45.8">K15</text>
<text x="197.3" y="45.8">K16</text>
<text x="61.4" y="49.3">JQC-3FF/12VDC-1ZS/G5LE-1</text>
<text x="96.4" y="53.2">1n</text>
<text x="96.4" y="50.2">C84</text>
<text x="114" y="53.2">560p</text>
<text x="114" y="50.2">C85</text>
<text x="131.7" y="53.2">1n</text>
<text x="131.7" y="50.2">C86</text>
<text x="180.4" y="49.3">JQC-3FF/12VDC-1ZS/G5LE-1</text>
<text x="143.4" y="63.5">C87</text>
<text x="161" y="63.5">C88</text>
<text x="178.7" y="63.5">C89</text>
<text x="142.7" y="70.6">1n</text>
<text x="160.3" y="70.6">1n5</text>
<text x="178" y="70.6">1n</text>
<text x="73.5" y="93.4">K17</text>
<text x="197.3" y="93.4">K18</text>
<text x="61.4" y="97">JQC-3FF/12VDC-1ZS/G5LE-1</text>
<text x="96.4" y="100.8">470p</text>
<text x="96.4" y="97.8">C90</text>
<text x="114" y="100.8">270p</text>
<text x="114" y="97.8">C91</text>
<text x="131.7" y="100.8">470p</text>
<text x="131.7" y="97.8">C92</text>
<text x="178.7" y="96.9">JQC-3FF/12VDC-1ZS/G5LE-1</text>
<text x="143.4" y="111.1">C93</text>
<text x="161" y="111.1">C94</text>
<text x="178.7" y="111.1">C95</text>
<text x="143.5" y="117.9">470p</text>
<text x="160.8" y="117.9">1n</text>
<text x="178.7" y="117.9">470p</text>
<text x="73.5" y="141">K19</text>
<text x="197.3" y="141">K20</text>
<text x="61.4" y="144.5">JQC-3FF/12VDC-1ZS/G5LE-1</text>
<text x="96.4" y="148.4">180p</text>
<text x="96.4" y="145.5">C96</text>
<text x="114" y="148.4">120p</text>
<text x="114" y="145.5">C97</text>
<text x="131.7" y="148.4">180p</text>
<text x="131.7" y="145.5">C98</text>
<text x="178.7" y="144.6">JQC-3FF/12VDC-1ZS/G5LE-1</text>
<text x="143.4" y="158.8">C99</text>
<text x="161" y="158.8">C100</text>
<text x="178.7" y="158.8">C101</text>
<text x="143.5" y="165.6">270p</text>
<text x="161.1" y="165.6">470p</text>
<text x="178.7" y="165.6">270p</text>
<text x="61.4" y="190.4">JQC-3FF/12VDC-1ZS/G5LE-1</text>
<text x="73.5" y="186.9">K21</text>
<text x="96.4" y="191.3">C102</text>
<text x="114" y="191.3">C103</text>
<text x="131.7" y="191.3">C104</text>
<text x="178.7" y="190.4">JQC-3FF/12VDC-1ZS/G5LE-1</text>
<text x="197.3" y="186.9">K22</text>
<text x="96.4" y="194.3">150p</text>
<text x="114" y="194.3">100p</text>
<text x="131.7" y="194.3">150p</text>
<text x="143.4" y="204.6">C105</text>
<text x="161" y="204.6">C106</text>
<text x="178.7" y="204.6">C107</text>
<text x="143.5" y="211.4">180p</text>
<text x="161.1" y="211.4">270p</text>
<text x="178.7" y="211.4">180p</text>
<text x="61.4" y="238.1">JQC-3FF/12VDC-1ZS/G5LE-1</text>
<text x="73.5" y="234.5">K23</text>
<text x="96.4" y="238.9">C108</text>
<text x="114" y="238.9">C109</text>
<text x="131.7" y="238.9">C110</text>
<text x="180.4" y="238.1">JQC-3FF/12VDC-1ZS/G5LE-1</text>
<text x="197.3" y="234.5">K24</text>
<text x="96.4" y="241.9">100p</text>
<text x="114" y="241.9">56p</text>
<text x="131.7" y="241.9">100p</text>
<text x="143.4" y="252.3">C111</text>
<text x="161" y="252.3">C112</text>
<text x="178.7" y="252.3">C113</text>
<text x="143.5" y="259.1">120p</text>
<text x="161.2" y="259.1">220p</text>
<text x="178.8" y="259.1">120p</text>
</g>
</svg>
